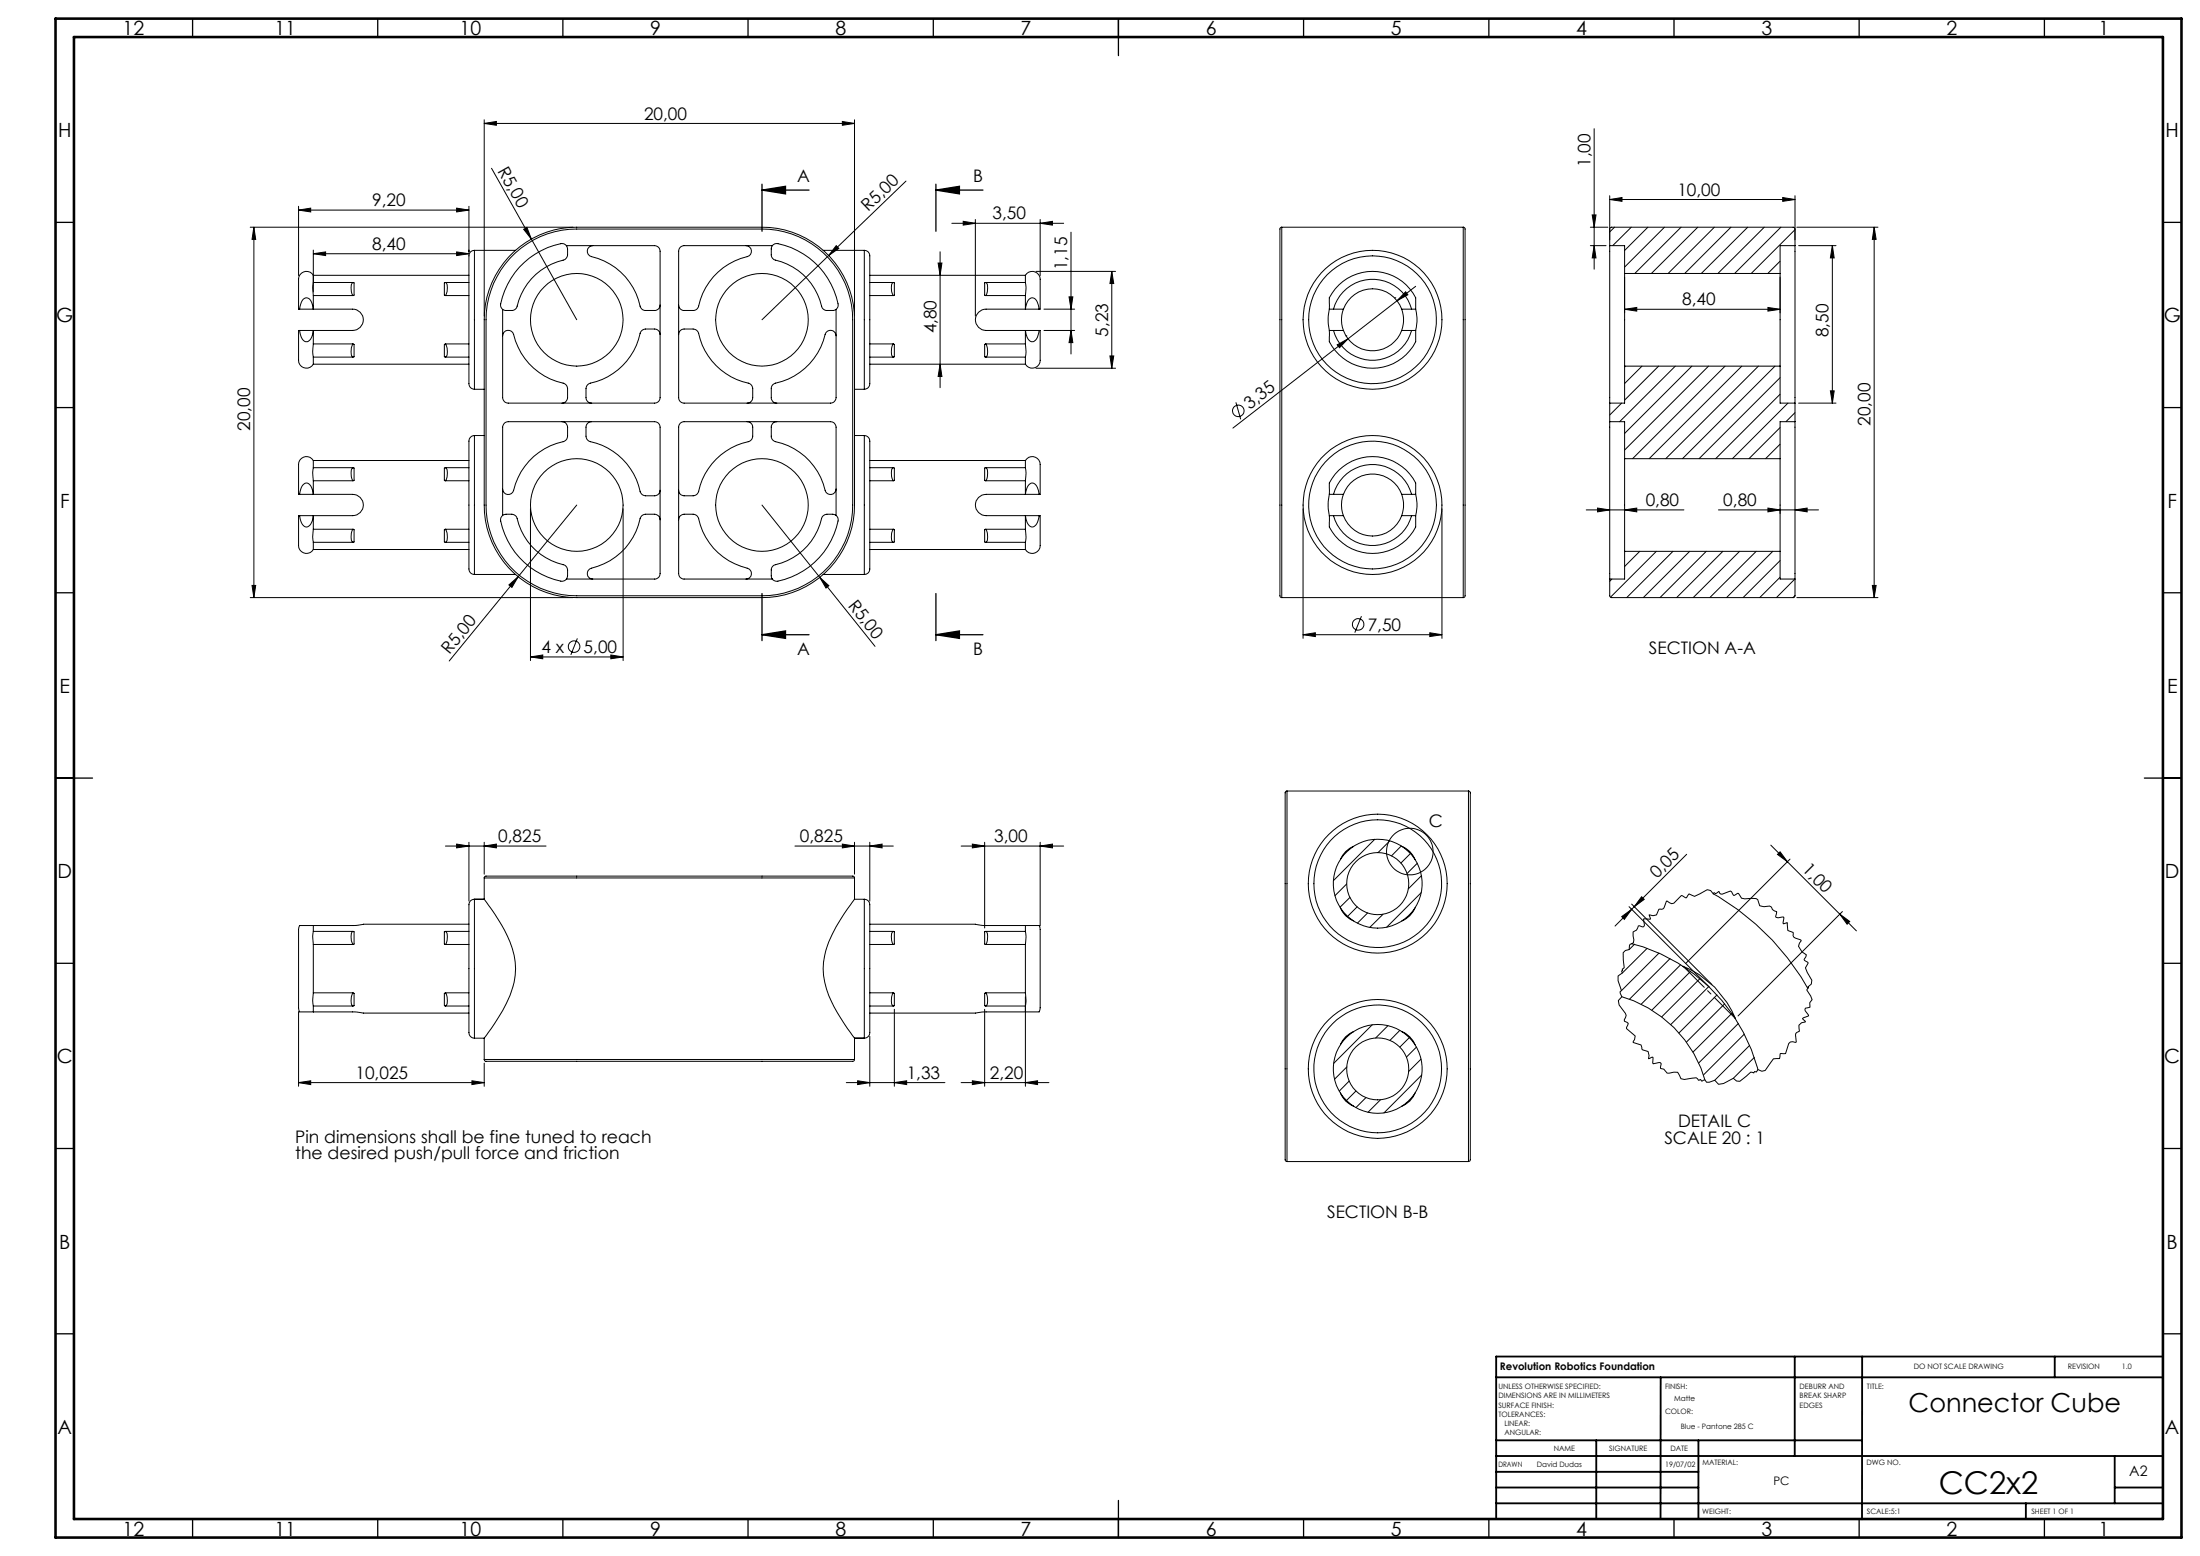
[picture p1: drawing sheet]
<svg xmlns="http://www.w3.org/2000/svg" width="594mm" height="420mm" viewBox="0 0 594 420" stroke-linecap="round" stroke-linejoin="round" font-family="sans-serif">
<g fill="none" stroke="#000" stroke-width=".27">
<path d="M130.7 33.3l3.3-.5v1zM130.7 32.3v53M130.7 33.3h100M227.4 32.8l3.3 .5-3.3 .5zM230.7 32.3v53M430.4 34.7v38M80.6 56.7l3.3-.5v1zM80.6 55.7v18.7M80.6 56.7h46M123.3 56.2l3.3 .5-3.3 .5zM126.6 55.7v12.4M132.7 45.4l23 40.9"/>
<path d="M244.6 48.9l-38.9 37.4M260.1 59.7l3.2 .6-3.2 .5zM263.3 59.2v26.1M280.8 59.2v15.2M429.9 58h1l-.5 3.3zM434.6 53.9l3.3-.6v1zM434.6 52.8v13.5M434.6 53.9h50M481.3 53.3l3.3 .6-3.3 .4zM484.6 52.8v13.5M67.6 61.3h87.1M68.5 61.3l.5 3.3h-.9z"/>
<path d="M68.5 61.3v100M84.6 68.5l3.3-.5v1zM84.6 67.5v11.3M84.6 68.5h42M84.6 74.3a2.18 2.18 0 0 0-2.7-.9 2.18 2.18 0 0 0-1.3 2.5v7.5h.3M84.6 74.3v2M84.6 76.3l-.2 1.3 .2 2.2M84.6 79.8v3.6a3.2 3.2 0 0 0-1.4-2.9 1.58 1.58 0 0 0-2 1.6l-.3 1.3M84.6 74.3h42M84.6 76.3h10.7M84.6 79.8h10.7M95.3 76.3h.3v3.4l-.3 .1"/>
<path d="M95.3 76.3l-.3 .2a3.9 3.9 0 0 0 .3 3.3M120.3 76.3h-.3v3.4l.3 .1M120.3 76.3l.2 .1a4.1 4.1 0 0 1-.2 3.4M120.3 76.3h6.3M120.3 79.8h6.3M123.3 68l3.3 .5-3.3 .5zM128.1 67.6a1.67 1.67 0 0 0-1.5 2.2v32.7a1.9 1.9 0 0 0 1.5 2.6M128.1 67.6v37.5M128.1 67.6h11.1M137.3 69.4a24.9 24.9 0 0 1 18.4-8.1h50a24.9 24.9 0 0 1 25 25v50a24.9 24.9 0 0 1-25 25h-50a24.9 24.9 0 0 1-25-25v-50a24.9 24.9 0 0 1 6.6-16.9zM137.7 69.7a24.3 24.3 0 0 1 18-7.9h50a24.5 24.5 0 0 1 24.5 24.5v50a24.5 24.5 0 0 1-24.5 24.5h-50a24.5 24.5 0 0 1-24.5-24.5v-50a24.8 24.8 0 0 1 6.5-16.6zM141.4 61.9l.9-.5 1.2 3.1z"/>
<path d="M152.9 66.3h23.8a1.51 1.51 0 0 1 1.5 1.5v39.5a1.45 1.45 0 0 1-1.5 1.5h-39.5a1.51 1.51 0 0 1-1.5-1.5v-23.8M152.9 66.3a1.44 1.44 0 0 0-1.5-.5 20.5 20.5 0 0 0-16.2 16.8l.5 .9M152.9 66.3l.3 .9v1.6a1.56 1.56 0 0 1-1.2 1.4 16.8 16.8 0 0 0-12.5 12.9l-1.1 .7h-2l-.7-.3M160.1 66.3a1.5 1.5 0 0 0-1.5 1.3 1.5 1.5 0 0 0 1.1 1.7 17.8 17.8 0 0 1 13.3 13.8l.4 .4 .7 .3h2.6a1.45 1.45 0 0 0 1.5-1.5M201.4 66.3a1.5 1.5 0 0 1 1.5 1.3 1.5 1.5 0 0 1-1.1 1.7 17.8 17.8 0 0 0-13.4 13.8l-.3 .4-.7 .3h-2.7a1.45 1.45 0 0 1-1.5-1.5M208.5 66.3h-23.8a1.51 1.51 0 0 0-1.5 1.5v39.5a1.45 1.45 0 0 0 1.5 1.5h39.5a1.51 1.51 0 0 0 1.5-1.5v-23.8M208.5 66.3a1.44 1.44 0 0 1 1.5-.5 20.5 20.5 0 0 1 16.3 16.8l-.6 .9M208.5 66.3l-.3 .7v1.8a1.48 1.48 0 0 0 1.2 1.4 16.8 16.8 0 0 1 12.6 12.9l1 .7h2.1l.6-.3M222.2 67.6h11.2M225.8 66.3l.7 .7-2.8 2zM233.4 67.6a1.68 1.68 0 0 1 1.4 2.2v32.3a3 3 0 0 1-.6 2.7l-.8 .3M233.4 67.6v37.5"/>
<path d="M234.8 74.3h42.1M234.8 76.3h6.4M234.8 79.8h6.4M241.2 76.3h.3v3.4l-.3 .1M241.2 76.3l-.3 .1a4.1 4.1 0 0 0 .3 3.4M253.3 71h1l-.5 3.3zM253.8 68v36.7M257 60.3h30.2M266.2 76.3h-.3v3.4l.3 .1M266.2 76.3l.3 .2a4.1 4.1 0 0 1-.3 3.3M266.2 76.3h10.7M266.2 79.8h10.7"/>
<path d="M276.9 74.3a2.18 2.18 0 0 1 2.6-.9 2.18 2.18 0 0 1 1.3 2.5v7.5h-.2M276.9 79.8v3.6l.2-1.3a1.58 1.58 0 0 1 2.1-1.6l.4 .3a4.6 4.6 0 0 1 1 2.6M276.9 74.3v2M276.9 76.3l.1 1.4-.1 2.1M279.7 73.3h21.5M280.8 60.3l3.4-.6v1.1zM289.2 62.7v32.8M300.2 73.3l.5 3.2h-1zM300.2 73.3v26.1M346.1 61.3v100M346.1 61.3l-.5 .4v99.2l.5 .4M346.1 61.3h49"/>
<path d="M379.5 78.8l.6 .8-2.9 1.6zM382.2 77.3l-18.2 14.2M395.1 61.3v100M395.1 61.3l.5 .4v99.2l-.5 .4M429.4 66.3h4.2M429.4 61.3h4.7M430.4 66.3l.5 3.3h-1zM434.6 61.8l.4-.5h49.2l.4 .5M434.6 66.3v42.5M434.6 66.3h4v7.5M435.9 61.3l-1.3 1.3M438.6 74.8v9.7"/>
<path d="M438.6 73.8v25M438.6 73.8h42M440.4 61.3l-5 5M444.9 61.3l-6.3 6.3M449.4 61.3l-10.8 10.8M453.9 61.3l-12.5 12.5M458.4 61.3l-12.5 12.5M462.9 61.3l-12.5 12.5M467.4 61.3l-12.5 12.5M471.9 61.3l-12.5 12.5M476.4 61.3l-12.6 12.5M480.6 70.5l-3.3 3.3"/>
<path d="M480.6 73.8v25M480.6 74.8v9.7M480.8 61.3l-12.5 12.5M484.6 62l-11.8 11.8M484.6 66.3v42.5M484.6 66.3h-4v7.5M485.1 61.3h21.9M485.6 66.3h10.1M494.7 66.3l.5 3.3h-1zM494.7 66.3v42.5M506 61.3l.6 3.3h-1.1zM506 61.3v100"/>
<path d="M80.9 89.2h-.3v4.7a11.5 11.5 0 0 0 .4 4.5 2.16 2.16 0 0 0 3.6-.1M80.9 89.2a3.1 3.1 0 0 0 1.6 3h.3a2.78 2.78 0 0 0 1.8-3v3.6M80.9 83.4h14.3a2.88 2.88 0 0 1 2.9 2.9 2.88 2.88 0 0 1-2.9 2.9h-14.3M84.6 96.4v1.9M84.6 92.8l-.2 2.1 .2 1.5M84.6 92.8h10.7M84.6 96.4h10.7M84.6 98.3h42M95.3 92.8l.3 .2v3.3l-.3 .1M95.3 92.8a3.3 3.3 0 0 0 0 3.6M120.3 92.8l-.3 .2v3.3l.3 .1M120.3 92.8a3.3 3.3 0 0 1 0 3.6"/>
<path d="M120.3 92.8h6.3M120.3 96.4h6.3M135.7 90.6a1.5 1.5 0 0 1 1.3-1.4 1.5 1.5 0 0 1 1.7 1.1 17.9 17.9 0 0 0 13.8 13.3l.4 .3 .3 .8v2.6a1.51 1.51 0 0 1-1.5 1.5M178.2 90.3a1.51 1.51 0 0 0-1.5-1.5h-2.4a1.56 1.56 0 0 0-1.5 1.2 17.8 17.8 0 0 1-13.9 13.6l-.6 1.1-.1 2.6a1.51 1.51 0 0 0 1.5 1.5M183.2 90.3a1.51 1.51 0 0 1 1.5-1.5h2.4a1.56 1.56 0 0 1 1.5 1.2 17.8 17.8 0 0 0 13.9 13.6l.7 1.1v2.6a1.51 1.51 0 0 1-1.5 1.5M225.7 90.6a1.5 1.5 0 0 0-1.3-1.4 1.5 1.5 0 0 0-1.6 1.1 17.9 17.9 0 0 1-13.8 13.3l-.4 .3-.4 .8v2.6a1.45 1.45 0 0 0 1.5 1.5M234.8 92.8h6.4M234.8 96.4h6.4M234.8 98.3h42.1M241.2 92.8l.3 .2v3.3l-.3 .1M241.2 92.8a3.3 3.3 0 0 0 0 3.6M253.8 98.3l.5 3.3h-1z"/>
<path d="M266.2 92.8l-.3 .2v3.3l.3 .1M266.2 92.8a3.3 3.3 0 0 1 0 3.6M266.2 92.8h10.7M266.2 96.4h10.7M276.9 96.4v1.9M276.9 92.8l.1 2.2-.1 1.4M279.7 99.4h21.5M280.6 89.2h.2v4.7a11.5 11.5 0 0 1-.3 4.5 2.16 2.16 0 0 1-3.6-.1M280.6 89.2l-.3 1.3a1.84 1.84 0 0 1-1.8 1.7l-.7-.4a4.3 4.3 0 0 1-.9-2.6v3.6M280.6 83.4h-14.4a2.88 2.88 0 0 0-2.9 2.9 2.88 2.88 0 0 0 2.9 2.9h14.4M281.9 83.4h8.3M281.9 89.2h8.3"/>
<path d="M288.6 80.1h1.1l-.5 3.3zM289.2 89.2l.5 3.3h-1.1zM299.7 96.1h1l-.5 3.3zM358.9 83.4v-2.8a13 13 0 0 1 11.6-7.4 13 13 0 0 1 11.7 7.3v2.9M358.9 89.2l.1 .7a4.9 4.9 0 0 0 1.5 4.7 12.9 12.9 0 0 0 21.7-2.6v-2.8M358.9 83.4h1.1M358.9 89.2h1.1M358.9 83.4v.1a13 13 0 0 0 0 5.7M360 83.4a10.9 10.9 0 0 1 10.6-8 10.9 10.9 0 0 1 10.5 8M360 89.2a10.9 10.9 0 0 0 10.6 8.1 10.9 10.9 0 0 0 10.5-8.1M360 83.4h2.7M360 89.2h2.7"/>
<path d="M361 93.1l3-1.6-2.3 2.4zM362.7 83.4a8.4 8.4 0 0 1 7.9-5.5 8.4 8.4 0 0 1 7.9 5.5M362.7 89.2a8.4 8.4 0 0 0 7.9 5.5 8.4 8.4 0 0 0 7.9-5.5M362.7 83.4a8.1 8.1 0 0 0 0 5.8M363.4 90.6h.1M364 91.5l-31.1 24.1M376.6 80.4h.1M378.5 83.4a8.6 8.6 0 0 1 0 5.8M378.5 83.4h2.6M378.5 89.2h2.6M381.1 83.4h1.1M381.1 89.2h1.1"/>
<path d="M382.2 83.4v.1a11.7 11.7 0 0 1 0 5.7M438.6 83.5l3.3-.5v1zM438.6 83.5h42M438.6 98.8v10h-4M438.6 98.8h42M438.9 98.8l-.3 .2M443.3 98.8l-4.7 4.7M447.8 98.8l-9.2 9.2M452.3 98.8l-15 15M456.8 98.8l-18.2 18.2M461.3 98.8l-22.7 22.7M465.8 98.8l-25 25"/>
<path d="M470.3 98.8l-25 25M474.8 98.8l-25 25M477.3 83l3.3 .5-3.3 .5zM479.2 98.8l-24.9 25M480.6 98.8v10h4M128.1 117.6a1.74 1.74 0 0 0-1.5 2.3v32.3a2.19 2.19 0 0 0 1.2 2.8l.3 .1M128.1 117.6v37.5M128.1 105.1h2.6M128.1 117.6h2.6M151.7 113.8a1.51 1.51 0 0 1 1.5 1.5v2.4a1.56 1.56 0 0 1-1.2 1.5 17.8 17.8 0 0 0-13.5 13.6 1.51 1.51 0 0 1-1.7 .6 1.51 1.51 0 0 1-1.1-1.4M159.7 113.8a1.51 1.51 0 0 0-1.5 1.5v2.4a1.56 1.56 0 0 0 1.2 1.5 17.9 17.9 0 0 1 13.6 13.9l.4 .4 .7 .3h2.6a1.51 1.51 0 0 0 1.5-1.5M201.7 113.8a1.51 1.51 0 0 1 1.5 1.5v2.4a1.56 1.56 0 0 1-1.2 1.5 17.9 17.9 0 0 0-13.6 13.9l-.3 .4-.7 .3h-2.7a1.51 1.51 0 0 1-1.5-1.5"/>
<path d="M209.7 113.8a1.45 1.45 0 0 0-1.5 1.5v2.4a1.48 1.48 0 0 0 1.2 1.5 17.8 17.8 0 0 1 13.6 13.6 1.51 1.51 0 0 0 1.7 .6 1.51 1.51 0 0 0 1-1.4M230.7 105.1h2.7M230.7 117.6h2.7M233.4 117.6a1.63 1.63 0 0 1 1.4 2v32.7a2.15 2.15 0 0 1-1.2 2.7l-.2 .1M233.4 117.6v37.5M333.7 108.6l1.3 4.6M434.6 113.8v42.5M434.6 113.8h4v10M434.6 108.8v5M437.8 108.8l-3.2 3.2M480.6 101.9l-21.8 21.9M480.6 106.4l-17.4 17.4"/>
<path d="M480.6 115.4l-8.4 8.4M480.6 119.9l-3.9 3.9M482.7 108.8l-15 15M484.6 111.4l-2.4 2.4M484.6 113.8v42.5M484.6 113.8h-4v10M484.6 108.8v5M485.6 108.8h10.1M494.2 105.5h1l-.5 3.3zM80.9 139.2h-.3v4.7a11.2 11.2 0 0 0 .4 4.5 2.13 2.13 0 0 0 3.6-.1M80.9 139.2a3.1 3.1 0 0 0 1.6 3l.3 .1a2.88 2.88 0 0 0 1.8-3.1v3.7M80.9 133.4h14.3a2.88 2.88 0 0 1 2.9 2.9 2.88 2.88 0 0 1-2.9 2.9h-14.3"/>
<path d="M84.6 124.3a2.18 2.18 0 0 0-2.7-.9 2.18 2.18 0 0 0-1.3 2.5v7.5h.3M84.6 129.8v3.6a3.1 3.1 0 0 0-1.6-3l-.7 .1a3.7 3.7 0 0 0-1.4 2.9M84.6 124.3v1.9M84.6 126.2l-.2 1.4 .2 2.2M84.6 129.8h10.7M84.6 126.2h10.7M84.6 124.3h42M95.3 126.2l.3 .1v3.4l-.3 .1M95.3 126.2l-.3 .3a3.9 3.9 0 0 0 .3 3.3M120.3 126.2l-.3 .1v3.4l.3 .1M120.3 126.2l.2 .3a3.9 3.9 0 0 1-.2 3.3M120.3 129.8h6.3"/>
<path d="M120.3 126.2h6.3M135.7 139.1v-23.8a1.51 1.51 0 0 1 1.5-1.5h39.5a1.45 1.45 0 0 1 1.5 1.5v39.5a1.45 1.45 0 0 1-1.5 1.5h-23.8M135.7 139.1a1.44 1.44 0 0 0-.5 1.5 20.5 20.5 0 0 0 16.8 16.3l.9-.6M135.7 139.1l.9-.3h1.6a1.59 1.59 0 0 1 1.4 1.2 16.8 16.8 0 0 0 12.9 12.6l.5 .5 .2 .8v1.5l-.3 .9M143.2 137.3v41M155.7 136.3l-34.4 42.1M168.2 137.3v41M205.7 136.3l30.6 38.2M225.7 139.1v-23.8a1.51 1.51 0 0 0-1.5-1.5h-39.5a1.45 1.45 0 0 0-1.5 1.5v39.5a1.45 1.45 0 0 0 1.5 1.5h23.8M225.7 139.1a1.44 1.44 0 0 1 .6 1.5 20.5 20.5 0 0 1-16.9 16.3l-.9-.6M225.7 139.1l-.9-.3h-1.5a1.59 1.59 0 0 0-1.5 1.2 16.8 16.8 0 0 1-12.9 12.6l-.7 1v2l.3 .7M234.8 129.8h6.4"/>
<path d="M234.8 126.2h6.4M234.8 124.3h42.1M241.2 126.2l.3 .1v3.4l-.3 .1M241.2 126.2l-.3 .3a4 4 0 0 0 .3 3.3M266.2 126.2l-.3 .1v3.4l.3 .1M266.2 126.2l.2 .3a4 4 0 0 1-.2 3.3M266.2 129.8h10.7M266.2 126.2h10.7M276.9 124.3a2.18 2.18 0 0 1 2.6-.9 2.18 2.18 0 0 1 1.3 2.5v7.5h-.2M276.9 129.8v3.6l.2-1.3a1.84 1.84 0 0 1 1.8-1.7l.7 .4a4.3 4.3 0 0 1 1 2.6M276.9 124.3v1.9M276.9 126.2l.1 1.5-.1 2.1"/>
<path d="M280.6 139.2h.2v4.7a11.2 11.2 0 0 1-.3 4.5 2.13 2.13 0 0 1-3.6-.1M280.6 139.2l-.3 1.3a1.84 1.84 0 0 1-1.8 1.7l-.7-.4a4.3 4.3 0 0 1-.9-2.6v3.7M280.6 133.4h-14.4a2.88 2.88 0 0 0-2.9 2.9 2.88 2.88 0 0 0 2.9 2.9h14.4M351.8 137.3v35M358.9 139.2v3a13 13 0 0 0 11.7 7.2 13 13 0 0 0 11.6-7.4v-2.8M358.9 133.4v-2.8a12.9 12.9 0 0 1 11.6-7.4 12.9 12.9 0 0 1 11.7 7.3v2.9M358.9 139.2h1.1M358.9 133.4h1.1M358.9 133.4v.1a12.9 12.9 0 0 0 0 5.7M360 139.2a10.9 10.9 0 0 0 10.6 8.1 10.9 10.9 0 0 0 10.5-8.1M360 133.4a10.9 10.9 0 0 1 10.6-8 10.9 10.9 0 0 1 10.5 8M360 139.2h2.7"/>
<path d="M360 133.4h2.7M362.7 139.2a8.4 8.4 0 0 0 7.9 5.5 8.4 8.4 0 0 0 7.9-5.5M362.7 133.4a8.4 8.4 0 0 1 7.9-5.5 8.4 8.4 0 0 1 7.9 5.5M362.7 133.4a8.1 8.1 0 0 0 0 5.8M378.5 133.4a8.6 8.6 0 0 1 0 5.8M378.5 139.2h2.6M378.5 133.4h2.6M381.1 139.2h1.1M381.1 133.4h1.1M382.2 133.4v.1a11.6 11.6 0 0 1 0 5.7M389.3 137.3v35M428.3 137.6h26.4"/>
<path d="M431.3 137.1l3.3 .5-3.3 .6zM438.6 123.8v25M438.6 123.8h42M438.6 137.6l3.3-.5v1.1zM464 137.6h27M477.3 137.1l3.3 .5-3.3 .6zM480.6 123.8v25M480.6 137.3v1.4M484.6 137.6l3.3-.5v1.1zM68.1 158h.9l-.5 3.3zM84.6 146.4v1.9M84.6 142.9l-.2 2 .2 1.5"/>
<path d="M84.6 148.3h42M84.6 146.4h10.7M84.6 142.9h10.7M95.3 142.9l.3 .1v3.3l-.3 .1M95.3 142.9a3.3 3.3 0 0 0 0 3.5M120.3 142.9l-.3 .1v3.3l.3 .1M120.3 142.9a3.3 3.3 0 0 1 0 3.5M120.3 146.4h6.3M120.3 142.9h6.3M128.1 155.1h11.1M137.4 157.9l2.5-2.2-1.7 2.9zM178.2 140.3a1.51 1.51 0 0 0-1.5-1.5h-2.4a1.56 1.56 0 0 0-1.5 1.2 17.8 17.8 0 0 1-13.6 13.6 1.49 1.49 0 0 0-.6 1.7 1.49 1.49 0 0 0 1.5 1"/>
<path d="M183.2 140.3a1.51 1.51 0 0 1 1.5-1.5h2.4a1.56 1.56 0 0 1 1.5 1.2 17.8 17.8 0 0 0 13.6 13.6 1.49 1.49 0 0 1 .6 1.7 1.49 1.49 0 0 1-1.4 1M221.3 155.8l2.5 2.3-.8 .6zM222.2 155.1h11.2M234.8 148.3h42.1M234.8 146.4h6.4M234.8 142.9h6.4M241.2 142.9l.3 .1v3.3l-.3 .1M241.2 142.9a3.3 3.3 0 0 0 0 3.5M266.2 142.9l-.3 .1v3.3l.3 .1M266.2 142.9a3.3 3.3 0 0 1 0 3.5M266.2 146.4h10.7M266.2 142.9h10.7"/>
<path d="M276.9 146.4v1.9M276.9 142.9l.1 2.1-.1 1.4M434.6 156.3v4.5l.4 .5h49.2l.4-.5M435.2 156.3l-.6 .6M438.6 148.8v7.5h-4M438.6 148.8h42M442.7 148.8l-4.1 4.1M447.2 148.8l-12.4 12.4M451.7 148.8l-12.5 12.5M456.2 148.8l-12.5 12.5M460.7 148.8l-12.5 12.5M465.2 148.8l-12.5 12.5"/>
<path d="M469.7 148.8l-12.5 12.5M474.2 148.8l-12.6 12.5M478.6 148.8l-12.4 12.5M480.6 151.3l-10 10M480.6 155.8l-5.5 5.5M480.6 148.8v7.5h4M484.6 156.3l-5 5M484.6 156.3v4.5M505.5 158h1.1l-.6 3.3zM67.6 161.3h87.1M143.2 177.3l3.3-.5v1zM143.2 177.3h25"/>
<path d="M155.9 172.3l-1.8 4.5M164.9 176.8l3.3 .5-3.3 .5zM346.1 161.3h49M351.8 171.3l3.3-.5v1zM351.8 171.3h37.5M367.6 166.3l-1.8 4.5M386 170.8l3.3 .5-3.3 .5zM484.6 160.8l-.5 .5M485.1 161.3h21.9M347.5 213.5v100M347.5 213.5l-.5 .4v99.2l.5 .4M347.5 213.5h49"/>
<path d="M396.5 213.5v100M396.5 213.5l.5 .4v99.2l-.5 .4M120.3 228.4h27.1M123.3 227.8l3.3 .6-3.3 .5zM126.6 227.3v15.9M130.7 237h100M130.7 237l.4-.5h99.2l.4 .5M130.7 237v5.7M130.7 228.4l3.3-.6v1.1zM130.7 227.3v8.7M214.6 228.4h26.6M227.4 227.8l3.3 .6-3.3 .5z"/>
<path d="M230.7 227.3v8.7M230.7 237v5.7M234.8 228.4l3.4-.6v1.1zM234.8 227.3v15.9M259.5 228.4h27.7M262.5 227.8l3.4 .6-3.4 .5zM265.9 227.3v23.2M280.8 228.4l3.4-.6v1.1zM280.8 227.3v22.6M363.6 238.6l-3.2 3.2M365.4 228.4a6.4 6.4 0 0 0-3.5 3.6M371.2 226.5l-11.2 11.2"/>
<path d="M375.2 227l-3.1 3.1M378.4 228.3l-2.7 2.7M378.5 228.4a6.4 6.4 0 0 1 3.6 3.6M380.8 230.4l-2.6 2.6M382.7 233l-2.8 2.8M383.8 236.4l-3.6 3.5M455.4 230.6l-14.9 14.8M478.1 228.1l18.6 18.7M479.9 230.6l.7-.7 2 2.7zM483.3 231.9l-28.2 28.2M84.6 254.9v13.1M84.6 249.8h-3.5a1.51 1.51 0 0 0-.5 1.6l.1 21.2 .2 .5h3.7"/>
<path d="M84.6 249.8v1.6M84.6 251.4l-.2 1.3 .2 2.2M84.6 254.9h10.7M84.6 251.4h10.7M95.3 251.4l.3 .1v3.3l-.3 .1M95.3 251.4l-.3 .2a4.1 4.1 0 0 0 .3 3.3M120.3 251.4l-.3 .1v3.3l.3 .1M120.3 251.4l.2 .3a3.9 3.9 0 0 1-.2 3.2M120.3 254.9h6.3M120.3 251.4h6.3M126.6 249.5h-28.5l-2.3 .3h-11.2M128.1 242.7a1.68 1.68 0 0 0-1.5 2.3v32.2a3 3 0 0 0 .7 2.8l.8 .2"/>
<path d="M128.1 242.7v37.5M128.1 242.7h2.6M130.7 242.7l.3 .4a49.2 49.2 0 0 1 7.3 12.9 20 20 0 0 1-2.6 16.8l-5 7.4M230.7 242.7l-.1 .1a50.9 50.9 0 0 0-7.6 13.8 19.1 19.1 0 0 0 2.2 15.2l2.7 4.4 2.8 4M230.7 242.7h2.7M233.4 242.7a1.77 1.77 0 0 1 1.4 2.4v32.3a2.19 2.19 0 0 1-1.2 2.8h-.2M233.4 242.7v37.5M234.8 249.5h28.5l2.4 .3h11.2M234.8 254.9h6.4M234.8 251.4h6.4M241.2 251.4l.3 .1v3.3l-.3 .1M241.2 251.4l-.3 .3a3.9 3.9 0 0 0 .3 3.2"/>
<path d="M266.2 251.4l-.3 .1v3.3l.3 .1M266.2 251.4l.2 .2a4.1 4.1 0 0 1-.2 3.3M266.2 254.9h10.7M266.2 251.4h10.7M276.9 254.9v13.1M276.9 251.4l.1 1.5-.1 2M276.9 249.8v1.6M276.9 249.8h3.7l.2 .5v21.3a1.51 1.51 0 0 1-.4 1.5h-3.5M361.9 245.1a6.5 6.5 0 0 0 3.5 3.5M364.5 242.2l-2.7 2.7M366.4 244.8l-2.5 2.6M369.3 246.4l-2.8 2.8"/>
<path d="M373.4 246.8l-3.5 3.5M382.1 245.1a6.5 6.5 0 0 1-3.6 3.5M383.8 240.9l-9.4 9.4M437.9 247.4l2.6-2-1.9 2.8zM439.8 244.7l21.7 21.7M440.5 244l21.7 21.7M440.5 245.4l-4.4 4.6M440.7 254.8a47.6 47.6 0 0 1 33.9 33.9M441.3 254.9l-1.4 1.4M443.2 242.1l.7 .7-2.6 1.9zM443.8 248l1.8 .1-.3-1.1 1 .2 1-.2 .6-1.6a1.38 1.38 0 0 0 1.4-.4l.6-1.7 1.4 .6 .6-.1 2.1-2.1 1.2 .6 .8-1 1.5 .7 3.4-1.8 1 .2 .7 .9 .2-.3 .5 .2 .7-.6a.96 .96 0 0 0 1 .8l2.2-.9 .9 1.2 1.3-.6 .8 1.3 .9 .2h3.1l.4 .2 .5 1.7 1.2 .2 1.5-.1 .5 .2 .2 .7 1.2 .6-.3 1.3 .2 .2 2-.1-.2 1.8 1.2-.3 .1 2.2 1.5 .5a1.16 1.16 0 0 0 .5 1.5l1.5 .5 .1 .2-.5 .7-.2 .8 1 1.5 1.1 .8-.6 1.4 .9 .6 .2 .3-.7 1.2 1.7 3.4-.1 1-1 .8 .1 .3-.4 .5 1.1 1.6 .4 1-.7 .9 .1 1.2-1.2 .2-.2 .3 1 1.8-1.6 .7 .7 1-1 .2-.7 .6 .1 1.7-.9 .6v2.4a1.67 1.67 0 0 0-1.9 .3l-.9 2.7h-1.4l-.2 1.3-1.7 .1-2.2 3.1-.9 .3-1.1-.5-.4 .7-.4-.2-.3 .4-.8-.2-2.9 2.5-.9-.1-.9-.7-2.7 1.4-1.3 .2-1-1.1-1.5 .5h-.7l-.5-.7-.9 .4-.3-.4-.4 .2-.7-.7-3.2 .5-1-.2-.8-1.8-2.9 .2-.9-1-.8-.2 .1-1.3-.2-.2-2 .2-.1-1.8-1.1 .4 .1-.8-.2-1.1-1.5-.4-.4-1.3-2.1-.7 .5-1.8-2.3-1.9 .4-1.5-1-.6 .5-1.5-1.9-2.8-.2-1.2 .9-1.1-.4-.8-.1-.5 .4-.3-.9-2.7v-1.3l1.1-.8-.2-.5 .3-.2-.1-.3 .5-.4-.2-4 .6-.6 1-.3 .2-1.4 .9-.4 .1-.8-.2-2.2a3.1 3.1 0 0 0 1.6-1.6l1.1 .3 .2-.1 .2-.4zM444.7 256l-6.7 6.6"/>
<path d="M447.9 257.3l-10.1 10.1M450.9 258.7l-10.9 11M462.6 241.3a67.6 67.6 0 0 1 25.5 25.5M496.7 246.8l4.5 4.5M496.7 246.8l2.7 1.9-.7 .8zM497.5 246l-28.2 28.2M80.6 273v20.2M84.6 268l-.2 2.1 .2 1.5M84.6 271.6v1.5M84.6 273.1h11.2l2.2 .4h28.6M84.6 271.6h10.7M84.6 268h10.7"/>
<path d="M95.3 268l.3 .1v3.3l-.3 .2M95.3 268a3.3 3.3 0 0 0 0 3.6M120.3 268l-.3 .1v3.3l.3 .2M120.3 268a3.3 3.3 0 0 1 0 3.6M120.3 271.6h6.3M120.3 268h6.3M234.8 279.7v13.5M234.8 271.6h6.4M234.8 268h6.4M241.2 268l.3 .1v3.3l-.3 .2M241.2 268a3.3 3.3 0 0 0 0 3.6M241.5 272.4v20.8"/>
<path d="M265.9 272.4v20.8M266.2 268l-.3 .1v3.3l.3 .2M266.2 268a3.3 3.3 0 0 1 0 3.6M266.2 271.6h10.7M266.2 268h10.7M276.9 269v24.2M276.9 271.6v1.5M276.9 268l.1 2.2-.1 1.4M276.9 273.1h-11.2l-2.3 .4h-28.6M365.4 278.5a6.2 6.2 0 0 0-3.5 3.5M370.5 276.6l-10.4 10.4M374.8 276.8l-3.4 3.4"/>
<path d="M378 278.1l-2.7 2.7M378.5 278.5a6.5 6.5 0 0 1 3.6 3.5M437.9 269a32.9 32.9 0 0 1 22.4 22.4M453.8 260.4l-10.7 10.7M454.4 260.8a25.3 25.3 0 0 1 14.2 14.1M456.5 262.2l-10.5 10.4M459 264.2l-10.3 10.3M461.4 266.3l-10.3 10.3M463.6 268.6l-10.3 10.2M465.7 271l-10.4 10.3M467.6 273.5l-10.5 10.5M469.4 276.2l-10.8 10.7"/>
<path d="M471 279.1l-11 11M80.6 292.2l3.3-.5v1.1zM80.6 292.2h50.1M127.4 291.7l3.3 .5-3.3 .6zM128.1 280.2h2.6M130.7 286h100M130.7 286l.4 .5h99.2l.4-.5M130.7 280.2v5.8M130.7 287v6.2M228.5 292.2h26.6M230.7 280.2v5.8M230.7 280.2h2.7"/>
<path d="M231.6 291.7l3.2 .5-3.2 .6zM241.5 292.2l3.3-.5v1.1zM259.5 292.2h23.7M262.5 291.7l3.4 .5-3.4 .6zM276.9 292.2l3.2-.5v1.1zM361.9 295a6.2 6.2 0 0 0 3.5 3.6M363.6 288l-3.3 3.3M364.3 291.8l-2.7 2.7M366.1 294.5l-2.6 2.6M368.8 296.3l-2.7 2.7M372.7 296.9l-3.3 3.3M380.5 280.1l-2.5 2.5"/>
<path d="M382.1 295a6.2 6.2 0 0 1-3.6 3.6M382.4 282.6l-2.7 2.7M383.7 285.9l-3.4 3.3M383.9 290.2l-10.2 10.2M472.4 282.2l-9.4 9.4M473.7 285.4l-5.7 5.7M347.5 313.5h49"/>
<circle cx="155.7" cy="86.3" r="12.5"/>
<circle cx="205.7" cy="86.3" r="12.5"/>
<circle cx="370.6" cy="86.3" r="18.7"/>
<circle cx="370.6" cy="86.3" r="17.3"/>
<circle cx="334.3" cy="110.9" r="1.55"/>
<circle cx="155.7" cy="136.3" r="12.5"/>
<circle cx="205.7" cy="136.3" r="12.5"/>
<circle cx="370.6" cy="136.3" r="18.7"/>
<circle cx="370.6" cy="136.3" r="17.2"/>
<circle cx="155" cy="174.5" r="1.55"/>
<circle cx="366.7" cy="168.5" r="1.55"/>
<circle cx="372" cy="238.5" r="12"/>
<circle cx="372" cy="238.5" r="18.8"/>
<circle cx="372" cy="238.5" r="8.4"/>
<circle cx="372" cy="238.5" r="17.2"/>
<circle cx="380.6" cy="229.8" r="6.3"/>
<circle cx="372" cy="288.5" r="17.2"/>
<circle cx="372" cy="288.5" r="12"/>
<circle cx="372" cy="288.5" r="18.8"/>
<circle cx="372" cy="288.5" r="8.4"/>
</g>
<g fill="none" stroke="#000" stroke-width=".35">
<path d="M52 5v5M102 5v5M152 5v5M202 5v5M252 5v5M302 5v10M352 5v5M402 5v5M452 5v5M502 5v5M552 5v5M205.7 51.3l6.4-1v2z"/>
<path d="M205.7 51.3h12.7M205.7 49.7v12.7M252.7 51.3h12.7M252.7 49.7v12.7M252.7 51.3l6.3-1v2zM15 60h5M584 60h5M15 110h5M584 110h5M15 160h5M205.7 171.3l6.4-1v2zM205.7 160.2v12.7"/>
<path d="M205.7 171.3h12.7M252.7 171.3h12.7M252.7 160.2v12.7M252.7 171.3l6.3-1v2zM584 160h5M15 210h10M579 210h10M15 260h5M584 260h5M15 310h5M584 310h5M15 360h5"/>
<path d="M584 360h5M52 410v5M102 410v5M152 410v5M202 410v5M252 410v5M302 405v10M352 410v5M402 410v5M452 410v5M502 410v5M552 410v5"/>
</g>
<path d="M454.4 260.8l14.2 14.1" fill="none" stroke="#000" stroke-width=".27" stroke-dasharray="15.2 1.3 1.3 1.3" stroke-dashoffset="7.1"/>
<g fill="none" stroke="#000" stroke-width=".5">
<path d="M404 371.8h180M448.4 371.8l-.1 38.3M484.6 366.2v26.8M502.8 366.2l-.1 43.9M554.8 366.2v5.6M584 366.2h-180v43.8M404 388.8h98.8M404 397.3h54.6M404 393h180M431 388.8v21.2M458.6 388.8v21.2M571 393v12.8"/>
<path d="M404 405.8h180M404 401.5h54.6M547 405.8v4.2M571 401.5h13"/>
</g>
<path d="M15 5h574v410h-574zM20 10h564v400h-564z" fill="none" stroke="#000" stroke-width=".7"/>
<g fill="#000">
<path d="M141.4 61.9l.9-.5 1.2 3.1zM225.8 66.3l.7 .7-2.8 2zM137.4 157.9l2.5-2.2-1.7 2.9zM221.3 155.8l2.5 2.3-.8 .6z"/>
<path d="M130.7 33.3l3.3-.5v1zM227.4 32.8l3.3 .5-3.3 .5z"/>
<path d="M205.7 51.3l6.4-1v2zM205.7 171.3l6.4-1v2zM252.7 51.3l6.3-1v2zM252.7 171.3l6.3-1v2z"/>
<path d="M434.6 53.9l3.3-.6v1zM481.3 53.3l3.3 .6-3.3 .4z"/>
<path d="M68.5 61.3l.5 3.3h-.9zM68.1 158h.9l-.5 3.3zM300.2 73.3l.5 3.2h-1zM299.7 96.1h1l-.5 3.3zM288.6 80.1h1.1l-.5 3.3zM289.2 89.2l.5 3.3h-1.1zM253.3 71h1l-.5 3.3zM253.8 98.3l.5 3.3h-1zM494.7 66.3l.5 3.3h-1zM494.2 105.5h1l-.5 3.3zM506 61.3l.6 3.3h-1.1zM505.5 158h1.1l-.6 3.3z"/>
<path d="M123.3 68l3.3 .5-3.3 .5zM84.6 68.5l3.3-.5v1zM123.3 56.2l3.3 .5-3.3 .5zM80.6 56.7l3.3-.5v1z"/>
<path d="M260.1 59.7l3.2 .6-3.2 .5zM280.8 60.3l3.4-.6v1.1zM143.2 177.3l3.3-.5v1zM164.9 176.8l3.3 .5-3.3 .5zM231.6 291.7l3.2 .5-3.2 .6zM241.5 292.2l3.3-.5v1.1zM262.5 291.7l3.4 .5-3.4 .6zM276.9 292.2l3.2-.5v1.1zM123.3 227.8l3.3 .6-3.3 .5zM130.7 228.4l3.3-.6v1.1zM227.4 227.8l3.3 .6-3.3 .5zM234.8 228.4l3.4-.6v1.1zM262.5 227.8l3.4 .6-3.4 .5zM280.8 228.4l3.4-.6v1.1zM80.6 292.2l3.3-.5v1.1zM127.4 291.7l3.3 .5-3.3 .6zM438.6 83.5l3.3-.5v1zM477.3 83l3.3 .5-3.3 .5z"/>
<path d="M430.4 66.3l.5 3.3h-1zM429.9 58h1l-.5 3.3z"/>
<path d="M379.5 78.8l.6 .8-2.9 1.6zM361 93.1l3-1.6-2.3 2.4z"/>
<path d="M431.3 137.1l3.3 .5-3.3 .6zM438.6 137.6l3.3-.5v1.1z"/>
<path d="M477.3 137.1l3.3 .5-3.3 .6zM484.6 137.6l3.3-.5v1.1z"/>
<path d="M386 170.8l3.3 .5-3.3 .5zM351.8 171.3l3.3-.5v1z"/>
<path d="M479.9 230.6l.7-.7 2 2.7zM496.7 246.8l2.7 1.9-.7 .8z"/>
<path d="M443.2 242.1l.7 .7-2.6 1.9zM437.9 247.4l2.6-2-1.9 2.8z"/>
</g>
<text font-size="8.5" x="523.5" y="403.2">CC2x2</text>
<text font-size="7.1" x="515.3" y="381">Connector Cube</text>
<g font-size="5.3">
<text x="33.1" y="9.5">12</text>
<text x="74.1" y="9.5">11</text>
<text x="124.1" y="9.5">10</text>
<text x="175.6" y="9.5">9</text>
<text x="225.6" y="9.5">8</text>
<text x="275.6" y="9.5">7</text>
<text x="325.6" y="9.5">6</text>
<text x="375.6" y="9.5">5</text>
<text x="425.6" y="9.5">4</text>
<text x="475.6" y="9.5">3</text>
<text x="525.6" y="9.5">2</text>
<text x="566.6" y="9.5">1</text>
<text x="15.7" y="37">H</text>
<text x="584.7" y="37">H</text>
<text x="15.2" y="87">G</text>
<text x="584.2" y="87">G</text>
<text x="16.2" y="137">F</text>
<text x="585.2" y="137">F</text>
<text x="16.1" y="187">E</text>
<text x="585.1" y="187">E</text>
<text x="15.5" y="237">D</text>
<text x="584.5" y="237">D</text>
<text x="15.4" y="287">C</text>
<text x="584.4" y="287">C</text>
<text x="16" y="337">B</text>
<text x="585" y="337">B</text>
<text x="15.5" y="387">A</text>
<text x="584.5" y="387">A</text>
<text x="33.1" y="414.5">12</text>
<text x="74.1" y="414.5">11</text>
<text x="124.1" y="414.5">10</text>
<text x="175.6" y="414.5">9</text>
<text x="225.6" y="414.5">8</text>
<text x="275.6" y="414.5">7</text>
<text x="325.6" y="414.5">6</text>
<text x="375.6" y="414.5">5</text>
<text x="425.6" y="414.5">4</text>
<text x="475.6" y="414.5">3</text>
<text x="525.6" y="414.5">2</text>
<text x="566.6" y="414.5">1</text>
</g>
<g font-size="4.7">
<text x="173.9" y="32.3">20,00</text>
<text x="134.2" y="46" transform="rotate(61 134.2 46)">R5,00</text>
<text x="429.4" y="45.1" transform="rotate(-90 429.4 45.1)">1,00</text>
<text x="215.3" y="49.1">A</text>
<text x="262.8" y="49.1">B</text>
<text x="452.9" y="52.8">10,00</text>
<text x="100.5" y="55.7">9,20</text>
<text x="234.4" y="57.3" transform="rotate(-44 234.4 57.3)">R5,00</text>
<text x="268" y="59.2">3,50</text>
<text x="100.5" y="67.5">8,40</text>
<text x="288.2" y="73" transform="rotate(-90 288.2 73)">1,15</text>
<text x="454.2" y="82.5">8,40</text>
<text x="252.8" y="90" transform="rotate(-90 252.8 90)">4,80</text>
<text x="299.2" y="90.9" transform="rotate(-90 299.2 90.9)">5,23</text>
<text x="493.7" y="91.1" transform="rotate(-90 493.7 91.1)">8,50</text>
<text x="337.4" y="110.7" transform="rotate(-38 337.4 110.7)">3,35</text>
<text x="67.6" y="116.3" transform="rotate(-90 67.6 116.3)">20,00</text>
<text x="505" y="114.9" transform="rotate(-90 505 114.9)">20,00</text>
<text x="444.3" y="136.6">0,80</text>
<text x="465.3" y="136.6">0,80</text>
<text x="228.8" y="163.5" transform="rotate(51 228.8 163.5)">R5,00</text>
<text x="369.3" y="170.2">7,50</text>
<text x="121.3" y="176.8" transform="rotate(-51 121.3 176.8)">R5,00</text>
<text x="146.2" y="176.2">4 x</text>
<text x="157.6" y="176.2">5,00</text>
<text x="215.3" y="176.7">A</text>
<text x="262.8" y="176.7">B</text>
<text x="445.2" y="176.6">SECTION A-A</text>
<text x="134.5" y="227.3">0,825</text>
<text x="215.9" y="227.3">0,825</text>
<text x="268.4" y="227.3">3,00</text>
<text x="385.8" y="223.2">C</text>
<text x="447.4" y="237.2" transform="rotate(-45 447.4 237.2)">0,05</text>
<text x="486.4" y="234.9" transform="rotate(45 486.4 234.9)">1,00</text>
<text x="96" y="291.2">10,025</text>
<text x="244.8" y="291.2">1,33</text>
<text x="267.3" y="291.2">2,20</text>
<text x="453.1" y="304.1">DETAIL C</text>
<text x="79.7" y="308.4">Pin dimensions shall be fine tuned to reach</text>
<text x="449.4" y="308.7">SCALE 20 : 1</text>
<text x="79.7" y="312.9">the desired push/pull force and friction</text>
<text x="358.3" y="328.8">SECTION B-B</text>
</g>
<text font-size="3.9" x="574.9" y="398.5">A2</text>
<text font-size="3.2" x="478.8" y="400.9">PC</text>
<text font-size="2.8" x="405" y="369.9">Revolution Robotics Foundation</text>
<g font-size="2">
<text x="516.7" y="369.6">DO NOT SCALE DRAWING</text>
<text x="558.3" y="369.6">REVISION</text>
<text x="572.9" y="369.6">1.0</text>
<text x="404.6" y="374.9">UNLESS OTHERWISE SPECIFIED:</text>
<text x="404.6" y="377.4">DIMENSIONS ARE IN MILLIMETERS</text>
<text x="449.6" y="374.9">FINISH:</text>
<text x="485.9" y="374.9">DEBURR AND</text>
<text x="485.9" y="377.4">BREAK SHARP</text>
<text x="504.1" y="374.9">TITLE:</text>
<text x="404.6" y="379.9">SURFACE FINISH:</text>
<text x="404.6" y="382.4">TOLERANCES:</text>
<text x="449.6" y="381.8">COLOR:</text>
<text x="452" y="378.3">Matte</text>
<text x="485.9" y="379.9">EDGES</text>
<text x="406.2" y="384.9">LINEAR:</text>
<text x="406.2" y="387.4">ANGULAR:</text>
<text x="453.8" y="385.7">Blue - Pantone 285 C</text>
<text x="404.6" y="396">DRAWN</text>
<text x="414.9" y="396">David Dudas</text>
<text x="419.5" y="391.8">NAME</text>
<text x="434.5" y="391.7">SIGNATURE</text>
<text x="449.6" y="395.9">19/07/02</text>
<text x="451" y="391.7">DATE</text>
<text x="459.6" y="395.5">MATERIAL:</text>
<text x="504" y="395.5">DWG NO.</text>
<text x="459.6" y="408.5">WEIGHT:</text>
<text x="504.1" y="408.6">SCALE:5:1</text>
<text x="548.5" y="408.6">SHEET 1 OF 1</text>
</g>
</svg>
